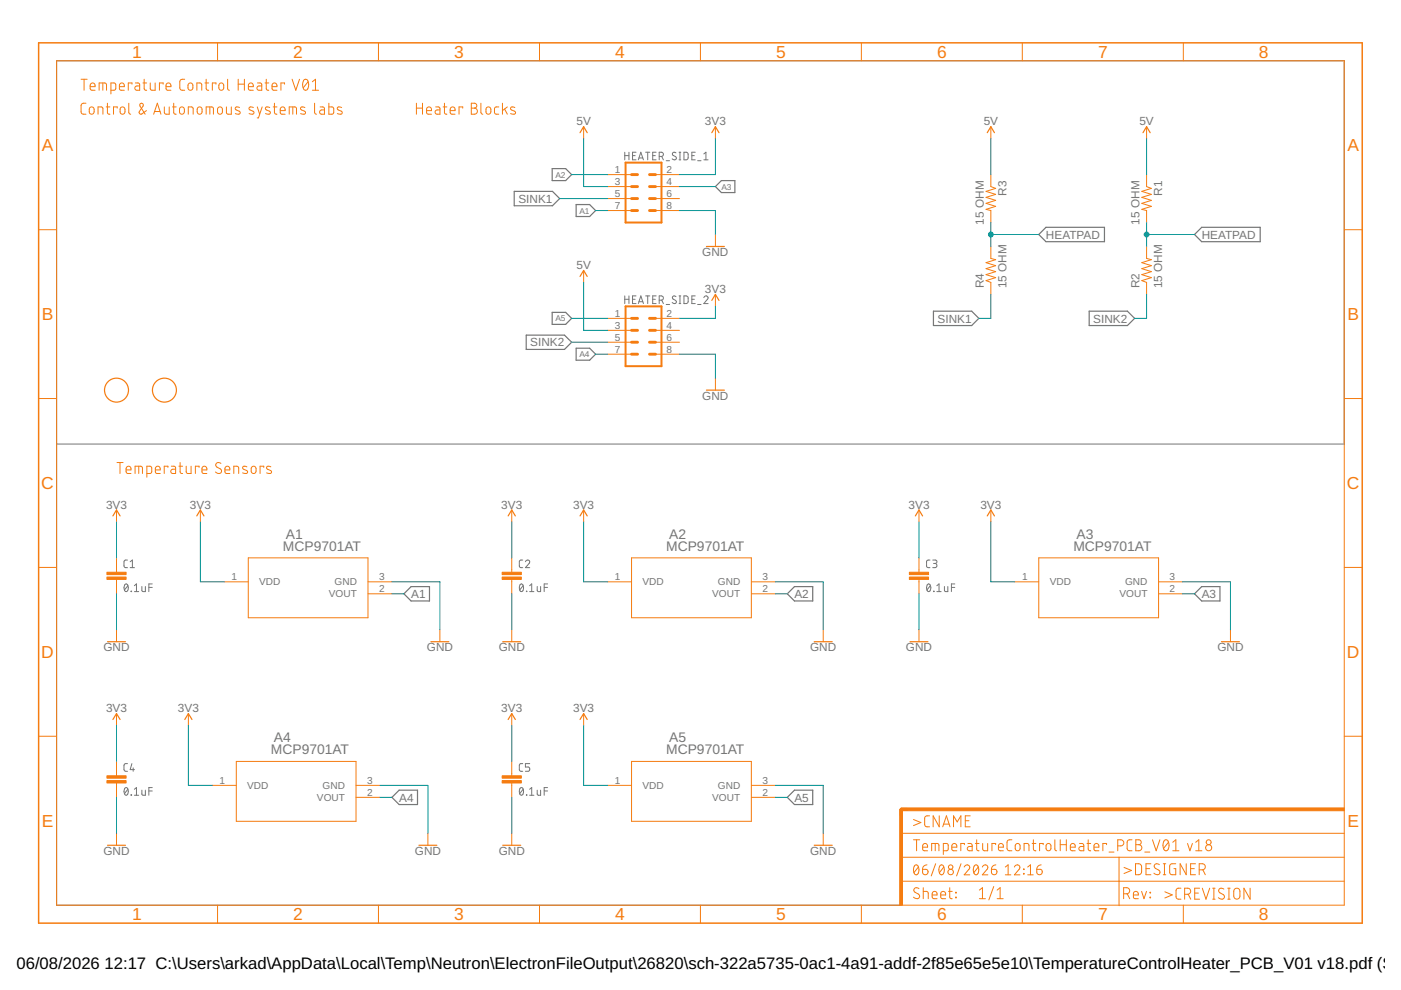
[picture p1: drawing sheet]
<svg xmlns="http://www.w3.org/2000/svg" width="297mm" height="210mm" viewBox="0 0 297 210" stroke-linecap="round" stroke-linejoin="round" font-family="sans-serif">
<g fill="none" stroke="#757575" stroke-width=".21">
<path d="M132.5 32.3v1.6M132.5 33h.8M133.3 32.3v1.6M134.1 33h.6M134.9 32.3h-.8v1.6h.8M135.3 33.9l.6-1.6 .5 1.6M135.5 33.5h.8M136.9 32.3h.9M137.3 32.3v1.6M138.4 33h.5M139.1 32.3h-.7v1.6h.7M139.8 33.2h.4a.44 .44 0 0 0 .5-.5 .44 .44 0 0 0-.5-.4h-.4v1.6"/>
<path d="M140.3 33.2l.4 .7M141.2 34.1h.8M143.3 32.4a.41 .41 0 0 0-.6-.1 .41 .41 0 0 0 0 .7l.5 .2a.44 .44 0 0 1 0 .7 .44 .44 0 0 1-.7-.2M144 33.9h.3M144 32.3h.3M144.2 32.3v1.6M145 32.3h.6l.3 .3v1l-.3 .3h-.6zM146.7 33h.5M147.4 32.3h-.7v1.6h.7M147.9 34.1h.7M149.2 33.9h.9M149.2 32.6l.5-.3v1.6"/>
<path d="M132.5 62.7v1.7M132.5 63.5h.8M133.3 62.7v1.7M134.1 63.5h.6M134.9 62.7h-.8v1.7h.8M135.3 64.4l.6-1.7 .5 1.7M135.5 64h.8M136.9 62.7h.9M137.3 62.7v1.7M138.4 63.5h.5M139.1 62.7h-.7v1.7h.7M139.8 63.6h.4a.46 .46 0 0 0 .5-.4 .46 .46 0 0 0-.5-.5h-.4v1.7"/>
<path d="M140.3 63.6l.4 .8M141.2 64.6h.8M143.3 62.9l-.2-.1a.38 .38 0 0 0-.5 .1 .38 .38 0 0 0 .1 .5l.5 .3a.44 .44 0 0 1 0 .7 .44 .44 0 0 1-.7-.3M144 64.4h.3M144 62.7h.3M144.2 62.7v1.7M145 62.7l.6 .1 .3 .2v1.1l-.3 .2-.6 .1zM146.7 63.5h.5M147.4 62.7h-.7v1.7h.7M147.9 64.6h.7M149.2 63.1a.44 .44 0 0 1 .6-.3 .44 .44 0 0 1 .2 .7l-.8 .9h.9M12 94.1h273v-81.2h-273v179h179.1"/>
<path d="M27 118.7l-.5 .1-.2 .3v1l.2 .2 .5 .1M27.6 119.1l.5-.4v1.7M110.8 118.7l-.5 .1-.2 .3v1l.2 .2 .5 .1M111.4 119.1a.45 .45 0 0 1 .6-.3 .45 .45 0 0 1 .2 .7l-.8 .9h.9M197.2 118.7l-.5 .1-.3 .3 .1 1 .2 .2 .5 .1M197.8 118.7h.5a.36 .36 0 0 1 .3 .4 .36 .36 0 0 1-.3 .4h-.4M198.2 119.5a.44 .44 0 0 1 .4 .4 .44 .44 0 0 1-.4 .5h-.4M26.5 123.9l.3-.1a.97 .97 0 0 1 0 1.6 1 1 0 0 1-.3-1.5zM27.1 124.2l-.7 .9M27.6 120.4h.9M27.8 125.3l.1 .1zM28.5 125.4h.9"/>
<path d="M28.5 124.2l.4-.4v1.6M30.1 124.4v.9l.3 .1h.4v-1M31.6 124.5h.7M32.3 123.8h-.7v1.6M110.3 123.9l.3-.1a.97 .97 0 0 1 0 1.6 1 1 0 0 1-.3-1.5zM110.9 124.2l-.7 .9M111.6 125.3l.1 .1zM112.3 125.4h.9M112.3 124.2l.4-.4v1.6M113.9 124.4v.9l.3 .1h.4v-1M115.4 124.5h.7M116.1 123.8h-.7v1.6"/>
<path d="M196.7 123.9l.2-.1a.95 .95 0 0 1 0 1.6 1.02 1.02 0 0 1-.2-1.5zM197.3 124.2l-.8 .9M198 125.3v.1zM198.6 125.4h.9M198.6 124.2l.5-.4v1.6M200.2 124.4l.1 .9 .2 .1h.5v-1M201.7 124.5h.7M202.4 123.8h-.7v1.6M26.5 167.1l.3-.1a.97 .97 0 0 1 0 1.6 1.02 1.02 0 0 1-.3-1.5zM27 161.9h-.5l-.2 .4 .1 1.1 .6 .1M27.1 167.3l-.7 1M27.8 168.5l.1 .1z"/>
<path d="M28 161.9l-.4 1.3h.9M28.2 162.8v.7M28.5 167.3l.4-.3v1.6M28.5 168.6h.9M30.1 167.5v.9l.3 .2h.4v-1.1M31.6 167.7h.7M32.3 167h-.7v1.6M110.3 167.1l.3-.1a.97 .97 0 0 1 0 1.6 1.02 1.02 0 0 1-.3-1.5zM110.8 161.9h-.5l-.2 .4v1l.2 .2h.5M110.9 167.3l-.7 1M111.6 168.5l.1 .1zM112.3 167.3l.4-.3v1.6"/>
<path d="M112.3 168.6h.9M112.3 161.9h-.9v.7h.6a.46 .46 0 0 1 .3 .5 .46 .46 0 0 1-.3 .4h-.6M113.9 167.5v.9l.3 .2h.4v-1.1M115.4 167.7h.7M116.1 167h-.7v1.6"/>
</g>
<g fill="none" stroke="#757575" stroke-width=".25">
<path d="M117.1 35.8h2.8l1.3 1.2-1.3 1.3h-2.8zM153 38.3h2.8v2.5h-2.8l-1.3-1.2zM109 40.6h8.1l1.6 1.5-1.6 1.5h-8.1zM122.2 43.4h2.8l1.3 1.2-1.3 1.3h-2.8zM220.2 49.7l1.6-1.5h12.4v3h-12.4zM254.8 48.2h12.4v3h-12.4l-1.5-1.5zM111.6 71.1h8.1l1.5 1.5-1.5 1.5h-8.1zM117.1 66.2h2.8l1.3 1.3-1.3 1.3h-2.8zM122.2 73.8h2.8l1.3 1.3-1.3 1.3h-2.8zM197.9 66h8.1l1.5 1.5-1.5 1.5h-8.1zM230.9 66h8.1l1.6 1.5-1.6 1.5h-8.1zM85.6 125.9l1.6-1.5h3.9v3h-3.9z"/>
<path d="M168.4 124.4h3.9v3h-3.9l-1.5-1.5zM254.8 124.4h3.9v3h-3.9l-1.5-1.5zM83.1 169.1l1.5-1.6h3.9v3.1h-3.9zM166.9 169.1l1.5-1.6h3.9v3.1h-3.9z"/>
</g>
<g fill="none" stroke="#f57c10" stroke-width=".21">
<path d="M12 12.9h273v179h-273zM17.2 16.8h1.3M17.8 16.8v2.3M19.1 18.4h1.1a.55 .55 0 0 0-.4-.8 .55 .55 0 0 0-.7 .5l.1 .9 1 .1M21 19.1v-1.5l1.5 .1 .1 1.4M21.8 17.6v1.5M23.5 19.1h.8l.2-.2 .1-.9-.3-.4h-.8v2.3M25.3 18.4h1.1a.55 .55 0 0 0-.4-.8 .55 .55 0 0 0-.7 .5l.1 .9 1 .1M28 17.8v-.2h-.8v1.5M28.7 17.6h.7l.2 .2v1.3h-.6a.46 .46 0 0 1-.4-.4 .46 .46 0 0 1 .4-.5h.6M30.3 17.6h.8M30.6 16.8v2.1l.5 .2"/>
<path d="M31.9 17.6v1.3l.3 .2h.7v-1.5M34.6 17.8v-.2h-.8v1.5M35.2 18.4h1a.55 .55 0 0 0-.3-.8 .55 .55 0 0 0-.7 .5l.1 .9 .9 .1M39.2 16.8h-.5a.51 .51 0 0 0-.6 .5l.1 1.6 .3 .2h.7M40.1 17.7l.4-.1a.92 .92 0 0 1 .1 1.5h-.3a.92 .92 0 0 1-.2-1.4zM41.7 19.1v-1.5l1 .1 .1 1.4M43.5 17.6h.7M43.7 16.8v2l.1 .2 .4 .1M45.8 17.8v-.2h-.8v1.5M46.1 9.1v3.8M46.5 17.8l.5-.2a.92 .92 0 0 1 .2 1.5h-.4l-.3-.1-.1-.4zM48.3 16.8v2.1l.3 .2"/>
<path d="M50.5 16.8v2.3M50.5 17.8h1.3M51.8 16.8v2.3M52.7 18.4h1a.55 .55 0 0 0-.4-.8 .55 .55 0 0 0-.6 .5l.1 .9 .9 .1M54.6 17.6h.7l.2 .2v1.3h-.6a.46 .46 0 0 1-.4-.4 .46 .46 0 0 1 .4-.5h.6M56.2 17.6h.8M56.5 16.8v2.1l.5 .2M57.7 18.4h1a.55 .55 0 0 0-.3-.8 .55 .55 0 0 0-.7 .5l.1 .9 .9 .1M60.3 17.8v-.2h-.7v1.5M61.9 16.8l.8 2.3 .8-2.3M64.4 17a.62 .62 0 0 1 .8-.1 .62 .62 0 0 1 .2 .8 .99 .99 0 0 1-.8 1.4 1.68 1.68 0 0 1-.2-2.1zM65.3 17.3l-1 1.3"/>
<path d="M66.2 19.1h1.3M66.2 17.3l.7-.5v2.3M80.2 9.1v3.8M114.4 9.1v3.8M148.5 9.1v3.8M182.6 9.1v3.8M216.7 9.1v3.8M250.9 9.1v3.8M18.2 21.9h-.7l-.3 .5 .1 1.6 .2 .2h.7M19 22.8l.3-.1 .5 .1 .2 .9a.52 .52 0 0 1-.6 .5 .52 .52 0 0 1-.5-.5zM20.8 24.2v-1.5l.9 .1 .1 1.4M22.5 22.7h.8"/>
<path d="M22.8 21.9v2.1l.5 .2M24.8 22.9v-.2h-.7v1.5M25.6 22.8l.3-.1 .5 .1 .1 .9a.52 .52 0 0 1-.5 .5 .52 .52 0 0 1-.5-.5zM27.3 21.9v1.9l.1 .3 .3 .1M31.1 23.5l-1 .7a.38 .38 0 0 1-.5-.1 .38 .38 0 0 1-.1-.5l.8-1.1a.39 .39 0 0 0-.3-.6 .39 .39 0 0 0-.3 .6l1.1 1.7M32.6 24.2l.8-2.3 .7 2.3M32.8 23.6h1.1M34.8 22.7v1.1l.2 .3 .2 .1h.7v-1.5M36.6 22.7h.8M36.8 21.9l.1 2.1 .5 .2M38.2 22.8l.3-.1 .5 .1 .1 .9a.52 .52 0 0 1-.5 .5 .52 .52 0 0 1-.5-.5zM39.9 24.2v-1.5l1 .1 .1 1.4"/>
<path d="M41.9 22.8l.5-.1a.92 .92 0 0 1 .2 1.5h-.4l-.3-.2-.1-.3zM43.7 24.2v-1.5l1.4 .1 .2 1.4M44.5 22.7v1.5M46.2 22.8l.5-.1a.92 .92 0 0 1 .2 1.5h-.4l-.4-.3zM48 22.7v1.3l.4 .2h.6v-1.5M50.8 22.8l-.7-.1-.2 .4 .9 .6 .1 .4-.3 .1-.7-.1M53.7 22.8l-.7-.1-.2 .4 1 .6v.4l-.3 .1-.7-.1M54.5 22.7l.6 1.5M55.6 22.7l-.8 2.3h-.3M57.2 22.8l-.7-.1-.2 .2v.3l1 .5v.4a.82 .82 0 0 1-1 0M57.9 22.7h.8M58.2 21.9v1.9l.1 .3 .4 .1"/>
<path d="M59.4 23.5h1.1a.55 .55 0 0 0-.4-.8 .55 .55 0 0 0-.7 .5l.1 .9 1 .1M61.3 24.2v-1.5l1.5 .1 .1 1.4M62.1 22.7v1.5M64.6 22.8l-.7-.1-.2 .4 1 .6v.4l-.3 .1-.7-.1M66.7 21.9v1.9l.1 .3 .3 .1M67.9 22.7h.7l.2 .2v1.3h-.6a.46 .46 0 0 1-.4-.4 .46 .46 0 0 1 .4-.5h.6M69.7 21.9v2.3h.8l.3-.4-.1-.9-.2-.2h-.8M72.4 22.8l-.7-.1-.2 .2 .1 .3 .9 .5v.4a.82 .82 0 0 1-1 0M88.3 21.9v2.3M88.3 22.9h1.3M89.6 21.9v2.3M90.4 23.5h1.1a.55 .55 0 0 0-.4-.8 .55 .55 0 0 0-.7 .5l.2 .9 .9 .1"/>
<path d="M92.4 22.7h.6l.3 .2v1.3h-.6a.46 .46 0 0 1-.5-.4 .46 .46 0 0 1 .5-.5h.6M94 22.7h.7M94.2 21.9l.1 2.1 .4 .2M95.4 23.5h1.1a.55 .55 0 0 0-.4-.8 .55 .55 0 0 0-.7 .5l.2 .9 .9 .1M98.1 22.9v-.2h-.8v1.5M99.9 21.9h.7a.52 .52 0 0 1 .5 .5 .52 .52 0 0 1-.5 .5 .65 .65 0 0 1 .6 .7 .65 .65 0 0 1-.6 .6h-.7zM99.9 22.9h.7M102 21.9v1.9l.1 .3 .3 .1M103.1 22.8l.4-.1 .4 .1 .2 .9a.52 .52 0 0 1-.5 .5 .52 .52 0 0 1-.6-.5zM105.7 22.7h-.6l-.3 .4 .2 1 .7 .1M106.5 21.9v2.3M107 23.1l.6 1.1"/>
<path d="M107.6 22.7l-1.1 .8M109.2 22.8l-.8-.1-.2 .4 1 .6v.4l-.2 .1-.8-.1M123.7 26.9v2.5M128.8 37h5.1M128.8 39.6h5.1M139 37h5.1M139 39.6h5.1M151.7 26.9v2.5M210.1 26.9v2.5M210.1 37v2.6l1 .3-2 .7 2 .6-2 .6 2 .7-2 .6 2 .7-2 .6 1 .2v2.6M243.1 26.9v2.5M243.1 37v2.6l1 .3-2 .7 2 .6-2 .6 2 .7-2 .6 2 .7-2 .6 1 .2v2.6"/>
<path d="M8.2 48.7h3.8M123.7 57.3v2.6M128.8 42.1h5.1M128.8 44.6h5.1M139 42.1h5.1M139 44.6h5.1M151.7 49.7v2.6M210.1 52.3v2.5l1 .3-2 .6 2 .6-2 .7 2 .6-2 .6 2 .7-2 .6 1 .4v2.5M243.1 52.3v2.5l1 .3-2 .6 2 .6-2 .7 2 .6-2 .6 2 .7-2 .6 1 .4v2.5M285 48.7h3.8M128.8 67.5h5.1M128.8 70h5.1"/>
<path d="M128.8 72.6h5.1M128.8 75.1h5.1M139 67.5h5.1M139 70h5.1M139 72.6h5.1M139 75.1h5.1M151.7 62.4v2.6M8.2 84.5h3.8M24.8 98.1h1.3M25.4 98.1v2.3M26.7 99.6h1.1a.55 .55 0 0 0-.4-.7 .55 .55 0 0 0-.7 .5l.2 .9 .9 .1M29.4 98.8v1.6"/>
<path d="M32.9 99.6h1.1a.55 .55 0 0 0-.4-.7 .55 .55 0 0 0-.7 .5l.1 .9 1 .1M35.6 99.1v-.3h-.8v1.6M36.3 98.8l.7 .1 .2 .2v1.3h-.5a.46 .46 0 0 1-.5-.5 .46 .46 0 0 1 .5-.4h.5M37.9 98.8h.8M38.2 98.1v2.1l.5 .2M39.5 98.8v1.4l.4 .2h.6v-1.6M42.2 99.1v-.3h-.8v1.6M42.8 99.6h1.1a.55 .55 0 0 0-.4-.7 .55 .55 0 0 0-.7 .5l.1 .9 1 .1M46.8 98.3a.58 .58 0 0 0-.8-.1 .58 .58 0 0 0 0 .8l.7 .4a.58 .58 0 0 1 .1 .9 .58 .58 0 0 1-.9-.1l-.2-.1M47.7 99.6h1a.55 .55 0 0 0-.3-.7 .55 .55 0 0 0-.7 .5l.1 .9 .9 .1M52.3 99l-.7-.1-.2 .4 1 .5v.5l-.2 .1-.8-.1M53.4 99l.5-.2a.92 .92 0 0 1 .1 1.5l-.3 .1-.4-.3z"/>
<path d="M55.9 99.1v-.3h-.8v1.6M57.4 99l-.7-.1-.2 .4 1 .5v.5l-.3 .1-.7-.1M151.7 80.2v2.5M285 84.5h3.8M24.7 108.1v2.6M24.7 118.3v3M28.6 100.4v-1.6l1.5 .2 .1 1.4M31.1 100.4h.8l.2-.2 .1-1-.3-.3-.8-.1v2.4M42.5 108.1v2.6M49.6 100.4v-1.6l.9 .2 .1 1.4M52.6 118.3h25.4v12.7h-25.4zM108.5 108.1v2.6"/>
<path d="M108.5 118.3v3M123.7 108.1v2.6M133.9 118.3h25.4v12.7h-25.4zM194.8 108.1v2.6M194.8 118.3v3M210.1 108.1v2.6M220.2 118.3h25.4v12.7h-25.4zM8.2 120.3h3.8M24.7 122.9v3M24.7 133.5v2.6M47.6 123.4h5M78 123.4h5.1"/>
<path d="M78 125.9h5.1M93.3 133.5v2.6M108.5 122.9v3M108.5 133.5v2.6M128.8 123.4h5.1M159.3 123.4h5.1M159.3 125.9h5.1M174.5 133.5v2.6M194.8 122.9v3M194.8 133.5v2.6M215.2 123.4h5M245.6 123.4h5.1"/>
<path d="M245.6 125.9h5.1M260.9 133.5v2.6M285 120.3h3.8M8.2 156.1h3.8M24.7 151.3v2.5M39.9 151.3v2.5M108.5 151.3v2.5M123.7 151.3v2.5M285 156.1h3.8M24.7 161.4v3.1M24.7 166v3.1M24.7 176.7v2.5"/>
<path d="M45 166.5h5.1M50.1 161.4h25.4v12.7h-25.4zM75.5 166.5h5.1M75.5 169.1h5.1M90.7 176.7v2.5M108.5 161.4v3.1M108.5 166v3.1M108.5 176.7v2.5M128.8 166.5h5.1M133.9 161.4h25.4v12.7h-25.4zM159.3 166.5h5.1M159.3 169.1h5.1"/>
<path d="M174.5 176.7v2.5M191.1 176.7h93.9M193.7 178.1h1.3M193.7 173.8l1.5 .6-1.5 .6M194.3 178.1v2.3M195.6 179.6h1.1a.55 .55 0 0 0-.4-.7 .55 .55 0 0 0-.7 .4l.1 1 1 .1M197.1 173h-.7l-.4 .5 .1 1.6 .3 .2h.7M198.3 178.8v1.6M199.1 173v2.3l-1.3-2.3v2.3M199.9 175.3l.8-2.3 .7 2.3M200.1 174.7h1.1M201.8 179.6h1.1a.56 .56 0 0 0-.4-.7 .56 .56 0 0 0-.7 .4l.1 1 1 .1"/>
<path d="M202.2 175.3v-2.3l.7 1.3 .8-1.3v2.3M204.5 179.1v-.3h-.8v1.6M204.7 174h.7M205.2 178.8l.7 .1 .2 .3v1.2h-.6a.46 .46 0 0 1-.4-.5 .46 .46 0 0 1 .4-.4h.6M205.7 173h-1v2.3h1M206.8 178.8h.8M207.1 178.1v2l.5 .3M208.3 178.8v1.2l.2 .3 .2 .1h.7v-1.6M211.1 179.1v-.3h-.8v1.6M211.7 179.6h1a.55 .55 0 0 0-.3-.7 .55 .55 0 0 0-.7 .4l.1 1 .9 .1M214.5 178.1h-.5a.51 .51 0 0 0-.5 .5l.1 1.6 .3 .2h.6M215.4 179l.5-.2a.92 .92 0 0 1 .1 1.5l-.3 .1-.4-.4z"/>
<path d="M218.8 178.8h.8M219.1 178.1v1.9l.1 .3 .4 .1M221.2 179.1v-.3h-.8v1.6M221.9 179l.5-.2a.92 .92 0 0 1 .2 1.5l-.4 .1-.4-.4zM223.6 178.1l.1 2 .3 .3M224.8 178.1v2.3M224.8 179.1h1.3M226.1 178.1v2.3M226.9 179.6h1.1a.55 .55 0 0 0-.4-.7 .55 .55 0 0 0-.7 .4l.2 1 .9 .1M228.9 178.8l.6 .1 .3 .3v1.2h-.6a.46 .46 0 0 1-.5-.5 .46 .46 0 0 1 .5-.4h.6M230.5 178.8h.7M230.7 178.1v1.9l.1 .3 .4 .1"/>
<path d="M231.9 179.6h1.1a.55 .55 0 0 0-.4-.7 .55 .55 0 0 0-.7 .4l.2 1 .9 .1M234.6 179.1v-.3h-.8v1.6M237 179.3h.6a.65 .65 0 0 0 .7-.6 .65 .65 0 0 0-.7-.6h-.6v2.3M240 178.1h-.5a.51 .51 0 0 0-.5 .5l.1 1.6 .2 .2h.7M240.8 178.1h.6a.52 .52 0 0 1 .6 .5 .52 .52 0 0 1-.6 .5 .65 .65 0 0 1 .7 .6 .65 .65 0 0 1-.7 .7h-.6zM240.8 179.1h.6M244.3 178.1l.8 2.3 .8-2.3M246.8 178.2a.62 .62 0 0 1 .8 0 .62 .62 0 0 1 .2 .7 .99 .99 0 0 1-.7 1.5 1.68 1.68 0 0 1-.3-2.2zM247.7 178.6l-1 1.3M248.6 178.6l.7-.5v2.3M251.8 178.8l.5 1.6 .5-1.6M253.5 178.6l.7-.5v2.3"/>
<path d="M46.1 191.9v3.8M80.2 191.9v3.8M114.4 191.9v3.8M148.5 191.9v3.8M182.6 191.9v3.8M191.1 186.8h93.9M191.1 181.8h93.9M193.9 183.5l.2-.1a.86 .86 0 0 1 .7 1.3v.3a.51 .51 0 0 1-.6 .5 .51 .51 0 0 1-.5-.5v-.8zM194.7 183.8l-.9 1.2M194.8 188.4a.58 .58 0 0 0-.8-.1 .58 .58 0 0 0 0 .9l.7 .4a.58 .58 0 0 1 .1 .9 .58 .58 0 0 1-.9-.1l-.2-.2M195.6 184.3h.7a.58 .58 0 0 1 .5 .7 .58 .58 0 0 1-.7 .5 .58 .58 0 0 1-.5-.6zM195.7 189l1 .1 .1 1.4"/>
<path d="M195.7 188.2v2.3M196.5 183.4l-.6 .2-.3 .7M197.5 180.4v-1.6l1.5 .1 .1 1.5M197.6 189.8h1.1a.54 .54 0 0 0-.4-.8 .54 .54 0 0 0-.7 .5l.2 .9 .9 .1M198.4 183.1l-1 2.6M199.3 183.5l.2-.1a.86 .86 0 0 1 .7 1.3 .6 .6 0 0 1-.6 .8 .6 .6 0 0 1-.5-.8v-.5zM199.5 189.8h1a.54 .54 0 0 0-.4-.8 .54 .54 0 0 0-.6 .5l.1 .9 .9 .1M200 180.4h.8l.2-.3v-1l-.2-.2-.8-.1v2.4M200.1 183.8l-.9 1.2M201.1 189h.8M201.4 188.2v2.1l.5 .2M202.6 189.2l.2 .1z"/>
<path d="M202.6 190.2l.2 .2zM203.8 183.1l-1 2.6M204.4 183.8a.58 .58 0 0 1 .9-.4 .58 .58 0 0 1 .1 .9l-1 1.2h1.2M206.6 183.5l.2-.1a.86 .86 0 0 1 .7 1.3 .6 .6 0 0 1-.6 .8 .6 .6 0 0 1-.5-.8v-.5zM207.4 183.8l-.9 1.2M207.6 188.7l.7-.5v2.3M207.6 190.5h1.3M208.3 183.8a.58 .58 0 0 1 .8-.4 .58 .58 0 0 1 .2 .9l-1 1.2h1.1M210.2 184.3h.7a.59 .59 0 0 1 .5 .7 .59 .59 0 0 1-.6 .5 .59 .59 0 0 1-.6-.6zM210.7 188l-1 2.8M211.1 183.4l-.6 .2-.3 .7M211.4 190.5h1.3"/>
<path d="M211.4 188.7l.6-.5v2.3M213.1 185.5h1.2M213.1 183.8l.6-.4v2.1M215.1 183.8a.58 .58 0 0 1 .8-.4 .58 .58 0 0 1 .2 .9l-1 1.2h1.1M216.7 191.9v3.8M217 184.3l.1 .1zM217 185.2l.1 .1zM217.1 180.4v-1.6l.9 .1 .2 1.5M217.9 185.5h1.2M217.9 183.8l.6-.4v2.1M219.8 184.3h.7a.59 .59 0 0 1 .5 .7 .59 .59 0 0 1-.6 .5 .59 .59 0 0 1-.6-.6zM220.7 183.4l-.6 .2-.3 .7"/>
<path d="M235.1 180.7h1.1M237.3 181.8v10.2M238.2 189.5h.7a.65 .65 0 0 0 .6-.6 .65 .65 0 0 0-.6-.7h-.7v2.3M238.3 183.9l1.6 .7-1.6 .6M239 189.5l.5 1M240.3 189.8h1a.54 .54 0 0 0-.3-.8 .54 .54 0 0 0-.7 .5l.1 .9 .9 .1M240.7 183.1l.9 .1 .4 .4v1.4l-.4 .4-.9 .1zM242 189l.5 1.5 .6-1.5M242.7 180.7h1.1M243 184.2h.8M243.8 190.2l.1 .2zM243.8 189.2l.1 .1z"/>
<path d="M244 183.1h-1v2.4h1M245.8 183.3a.58 .58 0 0 0-.9-.1 .58 .58 0 0 0 .1 .9l.7 .4a.54 .54 0 0 1 .2 .7 .54 .54 0 0 1-.8 .2l-.5-.3M246.6 185.5h.6M246.6 183.1h.6M246.9 183.1v2.4M247 189.1l1.5 .6-1.5 .7M248.6 180.4h1.4M249.3 183.1l-1 .1-.3 .3v1.5l.2 .4 1.1 .1v-1.3h-.4M250.4 188.3h-.7l-.4 .5 .1 1.6 .3 .2h.7M250.9 191.9v3.8M251.2 189.6h.6a.65 .65 0 0 0 .7-.6 .65 .65 0 0 0-.7-.7h-.6v2.3M251.5 183.1v2.4l-1.3-2.4v2.4"/>
<path d="M251.9 189.6l.6 1M252.4 184.2h.8M253.3 189.4h.8M253.5 183.1h-1.1v2.4h1.1M253.5 180.4h1.3M254.3 184.4h.6a.65 .65 0 0 0 .6-.6 .65 .65 0 0 0-.6-.7h-.6v2.4M254.3 188.3h-1v2.3h1M254.9 188.3l.8 2.3 .8-2.3M255 184.4l.5 1.1M257.1 190.6h.5M257.1 188.3h.5M257.4 188.3v2.3"/>
<path d="M259.5 188.5a.58 .58 0 0 0-.9-.1 .58 .58 0 0 0 0 .9l.8 .4a.58 .58 0 0 1 0 .8 .58 .58 0 0 1-.8 0l-.3-.2M260.3 190.6h.5M260.3 188.3h.5M260.6 188.3v2.3M261.7 188.6a.66 .66 0 0 1 .7-.3 .66 .66 0 0 1 .5 .7v1a.66 .66 0 0 1-.7 .6 .66 .66 0 0 1-.6-.6zM265 188.3v2.3l-1.3-2.3v2.3"/>
<circle cx="256.2" cy="178.6" r=".52"/>
<circle cx="256.3" cy="179.7" r=".64"/>
<circle cx="201.6" cy="184.9" r=".58"/>
<circle cx="201.6" cy="183.8" r=".47"/>
</g>
<g fill="#f57c10" stroke="#f57c10" stroke-width=".21">
<path d="M190.8 171.6h.5v20.3h-.5z"/>
<path d="M191 171.3h94v.6h-94z"/>
<path d="M22.7 122.3h4v.6h-4z"/>
<path d="M22.7 121.3h4v.5h-4z"/>
<path d="M106.5 122.3h4v.6h-4z"/>
<path d="M106.5 121.3h4v.5h-4z"/>
<path d="M192.8 122.3h4.1v.6h-4.1z"/>
<path d="M192.8 121.3h4.1v.5h-4.1z"/>
<path d="M22.7 165.5h4v.5h-4z"/>
<path d="M22.7 164.5h4v.5h-4z"/>
<path d="M106.5 165.5h4v.5h-4z"/>
<path d="M106.5 164.5h4v.5h-4z"/>
</g>
<g fill="none" stroke="#f57c10" stroke-width=".61">
<path d="M133.9 39.6h1.3M133.9 37h1.3M137.7 39.6h1.3M137.7 37h1.3M133.9 42.1h1.3M133.9 44.6h1.3M137.7 42.1h1.3M137.7 44.6h1.3M133.9 72.6h1.3M133.9 70h1.3M133.9 67.5h1.3M133.9 75.1h1.3"/>
<path d="M137.7 72.6h1.3M137.7 70h1.3M137.7 67.5h1.3M137.7 75.1h1.3M192.3 171.6h-1.2v1.3"/>
</g>
<path d="M8.2 9.1h280.6v186.6h-280.6z" fill="none" stroke="#f57c10" stroke-width=".32"/>
<path d="M132.6 34.5h7.7v12.7h-7.7zM132.6 65h7.7v12.6h-7.7z" fill="none" stroke="#f57c10" stroke-width=".42"/>
<g fill="none" stroke="#f57c10" stroke-width=".25">
<path d="M123 28.1l.7-1.2 .8 1.2M150.9 28.1l.8-1.2 .7 1.2M209.3 28.1l.8-1.2 .7 1.2M242.3 28.1l.8-1.2 .8 1.2M123 58.6l.7-1.3 .8 1.3M149.8 52.3h3.8M150.9 63.7l.8-1.3 .7 1.3M149.8 82.7h3.8M23.9 109.4l.8-1.3 .8 1.3M41.7 109.4l.8-1.3 .7 1.3M107.7 109.4l.8-1.3 .8 1.3M123 109.4l.7-1.3 .8 1.3"/>
<path d="M194.1 109.4l.7-1.3 .8 1.3M209.3 109.4l.8-1.3 .7 1.3M22.8 136.1h3.8M91.4 136.1h3.8M106.6 136.1h3.8M172.6 136.1h3.8M192.9 136.1h3.8M259 136.1h3.8M23.9 152.5l.8-1.2 .8 1.2M39.2 152.5l.7-1.2 .8 1.2M107.7 152.5l.8-1.2 .8 1.2M123 152.5l.7-1.2 .8 1.2"/>
<path d="M22.8 179.2h3.8M88.8 179.2h3.8M106.6 179.2h3.8M172.6 179.2h3.8"/>
<circle cx="24.7" cy="82.7" r="2.54"/>
<circle cx="34.9" cy="82.7" r="2.54"/>
</g>
<g fill="none" stroke="#009292" stroke-width=".21">
<path d="M121.2 37h7.6M123.7 29.4v10.2h5.1M144.1 39.6h7.6M151.7 29.4v7.6h-7.6M210.1 29.4v7.6M243.1 29.4v7.6M118.7 42.1h10.1M123.7 59.9v10.1h5.1M126.3 44.6h2.5M144.1 44.6h7.6v5.1M210.1 47.2v5.1M210.1 49.7h10.1"/>
<path d="M243.1 47.2v5.1M243.1 49.7h10.2M121.2 67.5h7.6M121.2 72.6h7.6M126.3 75.1h2.5M144.1 75.1h7.6v5.1M151.7 65v2.5h-7.6M210.1 62.4v5.1h-2.6M243.1 62.4v5.1h-2.5M24.7 110.7v7.6M42.5 110.7v12.7h5.1M108.5 110.7v7.6"/>
<path d="M123.7 110.7v12.7h5.1M194.8 110.7v7.6M210.1 110.7v12.7h5.1M24.7 125.9v7.6M83.1 123.4h10.2v10.1M83.1 125.9h2.5M108.5 125.9v7.6M164.4 123.4h10.1v10.1M164.4 125.9h2.5M194.8 125.9v7.6M250.7 123.4h10.2v10.1M250.7 125.9h2.6"/>
<path d="M24.7 153.8v7.6M39.9 153.8v12.7h5.1M108.5 153.8v7.6M123.7 153.8v12.7h5.1M24.7 169.1v7.6M80.6 166.5h10.1v10.2M80.6 169.1h2.5M108.5 169.1v7.6M164.4 166.5h10.1v10.2M164.4 169.1h2.5"/>
</g>
<g fill="#009292" stroke="#009292" stroke-width=".21">
<circle cx="210.1" cy="49.7" r=".51"/>
<circle cx="243.1" cy="49.7" r=".51"/>
</g>
<g font-size="3.7" fill="#f57c10">
<text x="28" y="12.3">1</text>
<text x="62.2" y="12.3">2</text>
<text x="96.3" y="12.3">3</text>
<text x="130.4" y="12.3">4</text>
<text x="164.5" y="12.3">5</text>
<text x="198.7" y="12.3">6</text>
<text x="232.8" y="12.3">7</text>
<text x="266.9" y="12.3">8</text>
<text x="8.9" y="32.1">A</text>
<text x="285.7" y="32.1">A</text>
<text x="8.9" y="67.9">B</text>
<text x="285.7" y="67.9">B</text>
<text x="8.8" y="103.7">C</text>
<text x="285.6" y="103.7">C</text>
<text x="8.8" y="139.5">D</text>
<text x="285.6" y="139.5">D</text>
<text x="8.9" y="175.3">E</text>
<text x="285.7" y="175.3">E</text>
<text x="28" y="195.1">1</text>
<text x="62.2" y="195.1">2</text>
<text x="96.3" y="195.1">3</text>
<text x="130.4" y="195.1">4</text>
<text x="164.5" y="195.1">5</text>
<text x="198.7" y="195.1">6</text>
<text x="232.8" y="195.1">7</text>
<text x="266.9" y="195.1">8</text>
</g>
<g font-size="3.5">
<text x="3.5" y="205.4">06/08/2026</text>
<text x="22.2" y="205.4">12:17 C:\Users\arkad\AppData\Local\Temp\Neutron\ElectronFileOutput\26820\sch-322a5735-0ac1-4a91-addf-2f85e65e5e10\TemperatureControlHeater_PCB_V01 v18.pdf (She</text>
</g>
<g font-size="2.9" fill="#757575">
<text x="60" y="116.8">MCP9701AT</text>
<text x="60.6" y="114.2">A1</text>
<text x="141.2" y="116.8">MCP9701AT</text>
<text x="141.9" y="114.2">A2</text>
<text x="227.6" y="116.8">MCP9701AT</text>
<text x="228.2" y="114.2">A3</text>
<text x="57.4" y="159.9">MCP9701AT</text>
<text x="58.1" y="157.4">A4</text>
<text x="141.2" y="159.9">MCP9701AT</text>
<text x="141.9" y="157.4">A5</text>
</g>
<g font-size="2.5" fill="#757575">
<text x="122.2" y="26.6">5V</text>
<text x="149.5" y="26.6">3V3</text>
<text x="208.6" y="26.6">5V</text>
<text x="241.6" y="26.6">5V</text>
<text x="213.4" y="41.5" transform="rotate(-90 213.4 41.5)">R3</text>
<text x="246.4" y="41.5" transform="rotate(-90 246.4 41.5)">R1</text>
<text x="109.9" y="43">SINK1</text>
<text x="208.6" y="47.6" transform="rotate(-90 208.6 47.6)">15 OHM</text>
<text x="241.6" y="47.6" transform="rotate(-90 241.6 47.6)">15 OHM</text>
<text x="221.8" y="50.6">HEATPAD</text>
<text x="254.8" y="50.6">HEATPAD</text>
<text x="122.2" y="57.1">5V</text>
<text x="148.9" y="54.3">GND</text>
<text x="149.5" y="62.2">3V3</text>
<text x="208.6" y="61.1" transform="rotate(-90 208.6 61.1)">R4</text>
<text x="213.4" y="61.1" transform="rotate(-90 213.4 61.1)">15 OHM</text>
<text x="241.6" y="61.1" transform="rotate(-90 241.6 61.1)">R2</text>
<text x="246.4" y="61.1" transform="rotate(-90 246.4 61.1)">15 OHM</text>
<text x="198.8" y="68.4">SINK1</text>
<text x="231.8" y="68.4">SINK2</text>
<text x="112.4" y="73.5">SINK2</text>
<text x="148.9" y="84.8">GND</text>
<text x="22.5" y="107.9">3V3</text>
<text x="40.3" y="107.9">3V3</text>
<text x="106.3" y="107.9">3V3</text>
<text x="121.5" y="107.9">3V3</text>
<text x="192.6" y="107.9">3V3</text>
<text x="207.9" y="107.9">3V3</text>
<text x="87.2" y="126.8">A1</text>
<text x="168.4" y="126.8">A2</text>
<text x="254.8" y="126.8">A3</text>
<text x="21.9" y="138.1">GND</text>
<text x="90.5" y="138.1">GND</text>
<text x="105.7" y="138.1">GND</text>
<text x="171.8" y="138.1">GND</text>
<text x="192.1" y="138.1">GND</text>
<text x="258.1" y="138.1">GND</text>
<text x="22.5" y="151">3V3</text>
<text x="37.7" y="151">3V3</text>
<text x="106.3" y="151">3V3</text>
<text x="121.5" y="151">3V3</text>
<text x="84.6" y="170">A4</text>
<text x="168.4" y="170">A5</text>
<text x="21.9" y="181.3">GND</text>
<text x="88" y="181.3">GND</text>
<text x="105.7" y="181.3">GND</text>
<text x="171.8" y="181.3">GND</text>
</g>
<g font-size="2.1" fill="#757575">
<text x="130.4" y="36.7">1</text>
<text x="130.4" y="39.2">3</text>
<text x="130.4" y="41.7">5</text>
<text x="141.3" y="36.7">2</text>
<text x="141.3" y="39.2">4</text>
<text x="141.3" y="41.7">6</text>
<text x="130.4" y="44.3">7</text>
<text x="141.3" y="44.3">8</text>
<text x="130.4" y="67.1">1</text>
<text x="130.4" y="69.7">3</text>
<text x="141.3" y="67.1">2</text>
<text x="141.3" y="69.7">4</text>
<text x="130.4" y="72.2">5</text>
<text x="130.4" y="74.8">7</text>
<text x="141.3" y="72.2">6</text>
<text x="141.3" y="74.8">8</text>
<text x="49.1" y="123">1</text>
<text x="55" y="124.1">VDD</text>
<text x="70.9" y="124.1">GND</text>
<text x="80.4" y="125.5">2</text>
<text x="80.4" y="123">3</text>
<text x="130.4" y="123">1</text>
<text x="136.2" y="124.1">VDD</text>
<text x="152.2" y="124.1">GND</text>
<text x="161.6" y="125.5">2</text>
<text x="161.6" y="123">3</text>
<text x="216.7" y="123">1</text>
<text x="222.6" y="124.1">VDD</text>
<text x="238.5" y="124.1">GND</text>
<text x="248" y="125.5">2</text>
<text x="248" y="123">3</text>
<text x="69.7" y="126.7">VOUT</text>
<text x="151" y="126.7">VOUT</text>
<text x="237.4" y="126.7">VOUT</text>
<text x="46.6" y="166.2">1</text>
<text x="52.4" y="167.3">VDD</text>
<text x="68.4" y="167.3">GND</text>
<text x="77.8" y="166.2">3</text>
<text x="130.4" y="166.2">1</text>
<text x="136.2" y="167.3">VDD</text>
<text x="152.2" y="167.3">GND</text>
<text x="161.6" y="166.2">3</text>
<text x="67.2" y="169.8">VOUT</text>
<text x="77.8" y="168.7">2</text>
<text x="151" y="169.8">VOUT</text>
<text x="161.6" y="168.7">2</text>
</g>
<g font-size="1.8" fill="#757575">
<text x="117.8" y="37.7">A2</text>
<text x="152.9" y="40.2">A3</text>
<text x="122.8" y="45.3">A1</text>
<text x="117.8" y="68.1">A5</text>
<text x="122.8" y="75.7">A4</text>
</g>
</svg>
